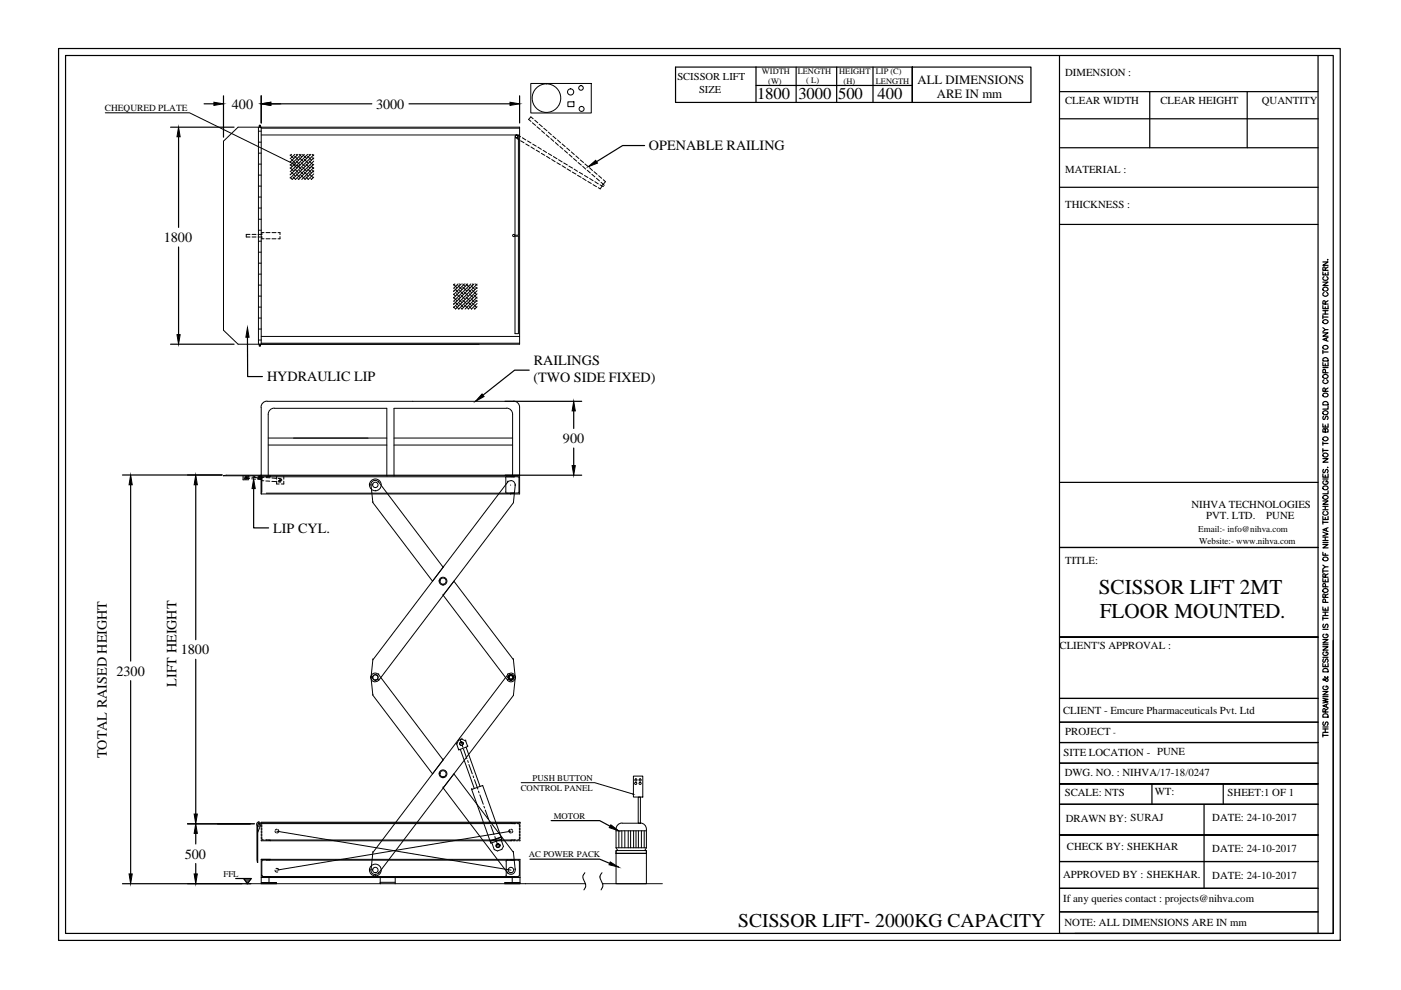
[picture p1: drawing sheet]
<svg xmlns="http://www.w3.org/2000/svg" width="297mm" height="210mm" viewBox="0 0 297 210" stroke-linecap="round" stroke-linejoin="round" font-family="sans-serif">
<!-- layer: 0 -->
<g fill="none" stroke="#000" stroke-width=".21">
<path d="M112.5 17.7h12.9v6.3h-12.9zM22.3 23.9h17.9l23 11.3M47.4 29.9l3.1-2.9h59.7v46h-59.7l-3.1-3zM54.8 27v46M54.8 32.5h.6M54.8 34.8h.6M54.8 37.1h.6M54.8 39.5h.6M54.8 30.1h.6M54.8 27.8h.6M55 26.5h.2v.5h-.2zM55.4 27v46"/>
<path d="M55.4 28.6h54.8M55.4 27.2h54.8M61.5 37.6l.4 .4M61.5 36.9l.1 .1M61.5 35.6l.8 .7M61.5 34.9l.4 .4M61.5 34.2l.1 .1M61.5 32.9l.8 .7M61.8 36.5l.8 .8M61.8 33.8l.8 .8M61.8 32.7l-.3 .3M62.1 37.5l.6 .6"/>
<path d="M62.1 34.8l.9 .8M62.5 35.8l.8 .9M62.5 33.1l.8 .9M62.5 32.7l-1 1M62.8 36.8l.8 .9M62.8 34.1l.8 .9M62.8 32.7l.2 .2M63.1 37.8l.2 .3M63.1 35.1l.9 .9M63.2 32.7l-1.7 1.7M63.5 36.2l.9 .8M63.5 33.4l.9 .9"/>
<path d="M63.5 32.7l.5 .6M63.8 37.2l.9 .8M63.8 34.5l.9 .8M63.9 32.7l-2.4 2.4M64.1 35.5l.9 .8M64.1 32.8l.9 .8M64.5 32.7l-3 3M64.5 36.5l.9 .8M64.5 33.8l.9 .8M64.9 34.8l.8 .8M65.2 32.7l-3.7 3.7M65.2 35.8l.9 .9"/>
<path d="M65.2 33.1l.9 .9M65.5 32.7l.2 .2M65.5 36.8l.9 .9M65.5 34.1l.9 .9M65.9 32.7l-4.4 4.4M65.9 37.8l.2 .3M65.9 35.1l.6 .7M66.2 32.7l.3 .3M66.2 36.2l.3 .2M66.2 33.4l.3 .3M66.5 32.8l-5 5M66.5 33.5l-4.6 4.6"/>
<path d="M66.5 34.2l-3.9 3.9M66.5 34.8l-3.2 3.3M66.5 35.5l-2.5 2.6M66.5 36.2l-1.8 1.9M66.5 36.9l-1.2 1.2-.4-.6M66.5 37.5l-.5 .6M109.2 29.2h.7v20.7h-.7zM109.2 28.9l.1 .2h.4M109.4 28.7h.3l.1 .2M110.4 29l-.4-.3-.4 .7 .4 .2M110.4 29.8l.7 .5M110.8 29.2l.7 .5"/>
<path d="M111.5 30.5l.7 .4M111.9 29.9l.7 .4M112.5 24.8l-.4 .5 .5 .4M112.5 24.8l.5 .4M112.6 31.2l.7 .4M112.9 26l.7 .6M113 30.6l.7 .4M113.4 25.5l.6 .5M113.7 31.8l.7 .5M113.8 26.9l.7 .5M114.1 31.2l.7 .5M114.3 26.3l.7 .6"/>
<path d="M114.8 32.5l.7 .4M114.8 27.7l.7 .6M115.2 31.9l.7 .4M115.3 27.2l.7 .5M115.8 28.6l.6 .5M115.9 33.1l.7 .5M116.3 32.6l.7 .4M116.3 28l.6 .6M116.8 29.4l.6 .6M117 33.8l.7 .5M117.2 28.9l.7 .5M117.3 33.2l.8 .5"/>
<path d="M117.7 30.2l.7 .6M118.1 34.5l.7 .4M118.2 29.7l.6 .6M118.4 33.9l.8 .4M118.7 31.1l.7 .5M119.2 35.1l.7 .5M119.2 30.5l.6 .6M119.5 34.5l.8 .5M119.7 31.9l.6 .6M120.2 31.4l.6 .5M120.2 35.8l.8 .5M120.4 21.6h1.3v1h-1.3z"/>
<path d="M120.6 35.2l.8 .4M120.7 32.8l.6 .5M121.1 32.2l.7 .6M121.3 36.5l.8 .4M121.6 33.6l.7 .6M121.7 35.9l.7 .4M122.1 33.1l.6 .5M122.4 37.2l.8 .4M122.6 34.5l.6 .5M122.8 36.5l.7 .5M123 33.9l.7 .6M123.5 35.3l.7 .6"/>
<path d="M123.5 37.8l.8 .5M123.9 37.2l.7 .4M124 34.8l.7 .5M124.5 36.1l.7 .6M124.6 38.5l.8 .4M125 35.6l.6 .6M125 37.8l.7 .5M125.5 37l.6 .5M125.7 39.2l.8 .4M126 36.4l.6 .6M126.1 38.5l.7 .5M126.5 37.8l.6 .6"/>
<path d="M126.9 37.3l.7 .5M127.2 39.2l.4 .3-.3 .5-.5-.2M127.6 39.3l.3 .2M127.7 39.1l.3 .1 .1 .1M127.9 38.1l.5 .4-.5 .6-.5-.4M53 49.7h-.8v.5h.8M53.4 49.7h.9M53.4 50.2h.9M54.7 50.2h.8M54.8 41.8h.6M54.8 44.1h.6M54.8 46.5h.6"/>
<path d="M54.8 48.8h.6M54.8 51.1h.6M54.8 53.5h.6M54.8 55.8h.6M54.8 58.1h.6M55.5 50.2v.4h.5M56 49.3h-.5v.4h-.8M56.4 49.3h.8M56.4 50.6h.8M57.7 49.3h.8M57.7 50.6h.8M58.9 49.3h.5v.4"/>
<path d="M59.4 50.2v.4h-.5M109.2 50.1h.7v20.6h-.7zM54.8 60.5h.6M54.8 62.8h.6M54.8 65.1h.6M54.8 67.4h.6M54.8 69.8h.6M54.8 72.1h.6M55 73h.2v.4h-.2zM55.4 71.3h54.8M55.4 72.8h54.8M96.2 64.4v.1"/>
<path d="M96.2 63l.7 .8M96.2 62.4l.4 .4M96.2 61.7h.1M96.2 60.3l.7 .7M96.4 64l.9 .8M96.4 61.2l.9 .9M96.4 60.2l-.2 .3M96.7 65l.6 .5M96.7 62.3l.9 .8M97.1 63.3l.8 .8M97.1 60.5l.8 .9M97.1 60.2l-.9 .9"/>
<path d="M97.4 64.3l.9 .9M97.4 61.6l.9 .8M97.4 60.2l.2 .2M97.8 62.6l.8 .9M97.8 60.2l-1.6 1.6M98.1 63.6l.9 .9M98.1 60.9l.9 .8M98.1 60.2l.5 .5M98.4 64.6l.9 .9M98.4 61.9l.9 .9M98.5 60.2l-2.3 2.3M98.8 62.9l.9 .9"/>
<path d="M98.8 60.2l.9 .8M99.2 60.2l-3 3M99.2 64l.8 .8M99.2 61.2l.8 .9M99.5 65l.5 .5M99.5 62.3l.8 .8M99.8 60.2l-3.6 3.7M99.8 63.3l.9 .8M99.8 60.5l.9 .9M100.1 60.2l.2 .2M100.2 64.3l.8 .9M100.2 61.6l.8 .8"/>
<path d="M100.5 60.2l-4.3 4.4M100.5 65.3l.2 .2M100.5 62.6l.6 .6M100.8 60.2l.3 .3M100.9 63.6l.2 .3M100.9 60.9l.2 .3M101.1 60.2l-4.9 5M101.1 61l-4.5 4.5-.4-.4M101.1 61.6l-3.8 3.9M101.1 62.3l-3.2 3.2-.1-.2M101.1 63l-2.5 2.5M101.1 63.7l-1.8 1.8"/>
<path d="M101.1 64.3l-1.1 1.2M101.1 65l-.5 .5M56.6 85a1.29 1.29 0 0 0-1.3 1.3M56.7 85.1l52.2-.1a1.29 1.29 0 0 1 1.3 1.3v18.4h-54.8v-18.3M56.9 92.9h25.1M56.9 94.4h25.1M58.2 86.5a1.29 1.29 0 0 0-1.3 1.3v13.1M58.2 86.6h23.8v14.3M83.5 92.9h25.2M83.5 94.4h25.2M107.4 86.6h-23.9v14.3M107.4 86.5a1.29 1.29 0 0 1 1.3 1.3v13.1"/>
<path d="M47.4 100.8h7.9l-.1 .1zM51.5 100.8v.9h1.1v-.9M51.7 101.3l.2 .3h.4M51.9 101h.4l.2 .3M52 101.1h.2v.3h-.2zM52.1 101.1h.9M52.1 101.4l.8 .1M53.4 101.5l.8 .1M53.4 101.2l.8 .1M53.6 100.9l1.3 .7M54.6 101.6l.9 .1M54.7 101.3h.8"/>
<path d="M55.3 100.8v.2M55.4 100.9h54.8M55.4 100.8h54.8M56 101.2h-.4l-.1 .7h.4M56.4 102h.8M56.4 101.3h.8M56.4 104.6h52.7M56.4 101.1h52.7M57.3 100.9l-1.7 .2-.1 3.3M57.3 100.9v.1M57.6 102.1h.9M57.7 101.3l.9 .1"/>
<path d="M58.6 101v.6M58.6 102v.6h.6M58.9 102.2h.5M59 101.4l.4 .1M59.1 101.9a.34 .34 0 0 0 .5 .3M59.2 101.5h.4l.1 .4M59.3 101.7h.2v.2h-.2zM60.2 101v.6M60.2 102v.6h-.6M78.3 102.8h.1M78.7 102.9h.1M79 102.8h.1"/>
<path d="M79.1 106.6h.1M80.2 102.2a.91 .91 0 0 0-1-.3 .91 .91 0 0 0-.6 1M80.3 102.2l13.7 18.1-2.3 2.9-12.6-16.6-.4-3.7M80.3 102.2h.1M107.2 104.3l.3 .3M107.2 101.3v3M107.5 101l-.3 .3M107.6 102.2l-28.5 37.7-.4 3.7M107.6 102.2h.1M107.6 102.2a.91 .91 0 0 1 1.1-.2 .91 .91 0 0 1 .5 .9M108.2 100.9l1.7 .2M108.3 102.8v.1"/>
<path d="M109.2 102.9h.1M109.2 102.9l-.3 3.7-28.6 37.7M109.8 101.1l.2 .2v3.1M109.9 104.5l-1.6 .1v.1M110 104.3l-.2 .2M79.1 139.9h.1M93.1 123.2h.1M93.3 123.2h.1M94 126.2h.1M94 120.3h.1M108.9 139.9h.1M78.6 143.6a.91 .91 0 0 0 .6 .9 .91 .91 0 0 0 1-.3"/>
<path d="M78.7 143.7h.1M78.7 143.6h.1M79 143.6h.1M79 143.7h.1M79.1 147.4h.1M80.2 143a.91 .91 0 0 0-1-.2 .91 .91 0 0 0-.6 .9M80.3 143l13.7 18.1-2.3 3-12.6-16.7-.4-3.7M80.3 143h.1M80.3 144.3h.1M96.8 157.8h.1M97.2 157l.7-.3 .8 .4 .5 1.2-1.9 .7-.5-1.2zM97.3 159h.1"/>
<path d="M97.5 156.5l.3 1.1M97.6 158.9l3 8.3M97.9 156.7h.1M98 158l.1 .5M98.2 157.7h.1M98.3 157.7h.1M98.3 158.8l.7 2.1M98.7 157.1h.1M98.8 158.4l3 8.4M99.2 158.3h.1M107.6 143.1l-28.5 37.7-.4 3.6M107.6 143.1h.1"/>
<path d="M107.6 144.2h.1M107.6 143a.91 .91 0 0 1 1.1-.2 .91 .91 0 0 1 .5 .9M107.8 143.6h.1M107.8 143.7h.1M107.9 143.6h.1M109.2 143.6a.91 .91 0 0 1-.5 .9 .91 .91 0 0 1-1.1-.3M109.2 143.8h.1M109.2 143.6l-.3-3.7-12.7-16.7-2.2 3 13.6 18M109.2 143.6h.1M109.2 143.8l-.3 3.6-28.6 37.7M46.1 174.7h7.8M55.2 175.1l-.6 1.5"/>
<path d="M55.4 174.9v.4M55.4 175.5v.4M55.4 176.1v.5M55.4 176.8v.4M55.4 177.4v.4M55.4 178.1v.2h53.2M55.4 174.3h54.9v.4M55.5 177.4l.1 .6 .4 .1M55.5 174.8v.5M55.5 175.5v.4M55.5 176.1v.5M55.5 176.8v.4"/>
<path d="M56.2 178.1h53.2M56.9 178.1h.4v.2M58.3 176.2l.2 .4M58.7 175.8l-.4 .2M58.7 176.2l49.6 8.3M58.9 175.9l.2 .3M59.1 176.4l-.4 .2M93.1 164.1h.1M93.3 164.1h.1M94 167h.1M94 161.1h.1M99.2 161.2l.1 .5"/>
<path d="M99.4 162.1l.7 2M100 167.4l2.3-.9 4.1 11.4-2.3 .9zM100 167.4h.1M100.3 164.5l.1 .4M100.6 165.3l.7 2M101.4 167.7l.2 .4M101.7 168.5l.8 2M102.6 170.9l.2 .4M102.9 171.7l.7 2M103.7 174.2l.2 .3M104 175l.7 2M104.1 178.8h.1"/>
<path d="M104.9 177.4l.1 .4M105.2 178.2l.4 1.1M105.9 179.3h.1M106 179.3h.1M106.2 178l.5 1.5-.3 .6-.9 .3-.7-.3-.5-1.4M106.2 177.5l-2.3 .8M106.3 177.5l-2.4 .9M106.4 177.9h.1M107.9 176.2h.1M108 176.4l.3 .2M108.1 175.9l-.2 .3M108.3 174.5l.4 .1"/>
<path d="M108.3 175.8l.4 .2M108.3 176.2l-49.6 8.3M108.7 178.1h-.4v.2M108.7 176.2l-.2 .4M108.8 178.3h.4M109.4 178.3h.4M109.6 174.6l.5 .1v.6M110.1 177.4v.6l-.5 .1M110.1 175.5v.4M110.1 176.1v.5M110.1 176.8v.4M110.3 174.5h-54.9v.2l54-.1"/>
<path d="M110.3 174.9v.4M110.3 175.5v.4M110.3 176.1v.5M110.3 176.8v.4M110.3 177.4v.4M110.3 178.1v.2h-.3M110.5 165.9h15.6l8.1 2.5M130.6 175.8v3.9M130.6 179.7l.4 .6M130.6 179.7h6.4M130.6 176.1h6.4M131.2 176.1v3.6"/>
<path d="M131.8 176.1v3.6M131.9 174.5a1.29 1.29 0 0 0-1.3 1.3M131.9 174.5h3.9M132.5 176.1v3.6M133.2 176.1v3.6M133.7 176.1v3.6M134.3 164.5h2v4.5h-2zM134.3 176.1v3.6M134.8 176.1v3.6M135.3 169h.5v5.5h-.5zM135.4 176.1v3.6M135.8 174.5a1.29 1.29 0 0 1 1.2 1.3"/>
<path d="M136 176.1v3.6M136.6 176.1v3.6M137 175.8v3.9M137 179.7l-.3 .6M52.2 187.4h71.9M55.4 186.1h54.9M55.4 187.4v-5.2h54.9v5.2M55.4 187.1h3.2v.3M55.5 182.6v3l.2 .2M55.7 185.8l1.5 .1M56.4 185.8h52.8M56.4 182.4h52.8"/>
<path d="M57 186.1v1M57.2 185.8l.1 .1M57.3 182.2l-.1 .1-1.5 .1-.2 .2M57.3 186v.1M58.3 184.5l.2 .4h.4M58.5 184.2a.4 .4 0 0 1 .6 .3M78.3 184.5h.1M78.6 184.4a.91 .91 0 0 0 .6 .9 .91 .91 0 0 0 1-.2M78.7 184.4h.1M79 184.5h.1M79.1 180.8h.1M80.3 185.1h.1"/>
<path d="M80.6 186.1v1.3M80.6 187.1h3.2M83.8 186.1v1.3M107.3 185.6l.3 .2M107.3 182.6v3M107.6 182.3l-.3 .3M107.6 185.1h.1M107.8 184.5h.1M108.3 182.2l.1 .1M108.3 182.2h.1M108.3 186v.1M108.4 185.8l-.1 .1"/>
<path d="M108.4 182.3l1.5 .1M108.6 186.1v1M108.9 180.7h.1M109.2 184.4a.91 .91 0 0 1-.5 .9 .91 .91 0 0 1-1.1-.2M109.2 184.4l-.3-3.7-12.7-16.6-2.2 2.9 13.6 18.1M109.2 184.4h.1M109.9 182.4l.2 .2M109.9 185.8l-1.5 .1M110.1 185.6l-.2 .2M110.1 182.6v3M110.3 187.1h-3.3v.3M124 185l-.4 .7v.6l.6 1.2v.5l-.4 .7"/>
<path d="M127.6 185l-.4 .8 .6 1.8-.1 .6-.3 .5M127.7 187.4h12.7M130.6 180.3v7.1h6.4v-7.1M130.6 180.3h6.4v.6h-6.4zM130.6 180.9h6.4"/>
<circle cx="121" cy="19.5" r=".66"/>
<circle cx="123.2" cy="18.6" r=".49"/>
<circle cx="109.5" cy="28.9" r=".28"/>
<circle cx="115.9" cy="20.8" r="3"/>
<circle cx="123.3" cy="23.1" r=".53"/>
<circle cx="108.9" cy="49.9" r=".23"/>
<circle cx="55" cy="101.2" r=".32"/>
<circle cx="55" cy="101.2" r=".11"/>
<circle cx="79.6" cy="102.8" r=".57"/>
<circle cx="79.6" cy="102.8" r="1.25"/>
<circle cx="93.9" cy="123.2" r=".66"/>
<circle cx="93.9" cy="123.2" r=".83"/>
<circle cx="79.6" cy="143.6" r=".57"/>
<circle cx="79.6" cy="143.7" r=".57"/>
<circle cx="97.8" cy="157.7" r=".4"/>
<circle cx="97.8" cy="157.7" r=".32"/>
<circle cx="108.3" cy="143.6" r=".4"/>
<circle cx="108.3" cy="143.6" r=".57"/>
<circle cx="108.3" cy="143.7" r=".57"/>
<circle cx="54.9" cy="174.7" r=".44"/>
<circle cx="54.9" cy="174.7" r=".19"/>
<circle cx="93.9" cy="164.1" r=".66"/>
<circle cx="93.9" cy="164.1" r=".83"/>
<circle cx="105.6" cy="179.3" r=".4"/>
<circle cx="105.6" cy="179.3" r=".32"/>
<circle cx="134.8" cy="166.1" r=".23"/>
<circle cx="134.8" cy="165.4" r=".23"/>
<circle cx="135.7" cy="166.1" r=".23"/>
<circle cx="135.7" cy="165.4" r=".23"/>
<circle cx="79.6" cy="184.5" r=".57"/>
<circle cx="79.6" cy="184.5" r="1.25"/>
<circle cx="108.3" cy="184.5" r=".57"/>
</g>
<g fill="none" stroke="#000" stroke-width=".25">
<path d="M12.4 10.3h271.8v189.1h-271.8zM13.9 11.8h268.8v186.1h-268.8zM160.3 14.2h-17.1v7.5h17.1M160.3 14.2v7.5M160.3 18.1h33.1M160.3 14.2h33.1M168.8 14.2v7.5M177.4 14.2v7.5M185.1 14.2v7.5M193.4 14.2h25.2v7.5h-25.2zM193.4 14.2v7.5h-33.1M224.6 11.8v186.1h54.9v-186.1"/>
<path d="M224.6 19.4h54.9M243.8 19.4v11.9M264.4 19.4v11.9M36.2 27h13.4M37.9 29v19.2M43.3 22h2.1M47.4 20.3v8.8M55.4 20.3v5.8M57.4 22h21.4M86.7 22h21.4M110.2 20.3v5.8M136.7 30.9h-4.7l-5.5 3.4"/>
<path d="M224.6 31.3h54.9M224.6 25.2h54.9M224.6 39.7h54.9M37.9 52.4v18.6M224.6 47.6h54.9M280.5 59.8h1.1l-1.1 .7h1.1M280.5 57.7v.6h1.1v-.6M280.5 55.5h1.1l-1.1 .8h1.1M280.7 58.7a.39 .39 0 0 0-.2 .4 .39 .39 0 0 0 .4 .3 .45 .45 0 0 0 .6-.1 .45 .45 0 0 0-.1-.6h-.1M281 57.3l-.1-.7h-.3l-.1 .7h1.1M281 57.9v.4M281.5 55v.1z"/>
<path d="M281.6 56.6l-.6 .4M36.2 73h13.4M52.5 71.5v8.3h3.1M112.2 78.5h-3.1l-6.7 5.3M280.5 76.9v.7h1.1v-.7M280.5 70.6h1.1l-1.1 .7h1.1M280.5 64.8v.6h1.1v-.6M280.5 66.8v.8M280.5 74.3v.7M280.5 77.9h1.1M280.5 74.6h1.1M280.5 69.5l.5 .4"/>
<path d="M280.5 67.2h1.1M280.5 66.6h1.1M280.5 65.9h1.1M280.5 79.6a.54 .54 0 0 1 .7-.2 .54 .54 0 0 1 .3 .6 .53 .53 0 0 1-.7 .2 .53 .53 0 0 1-.3-.6zM280.5 76a.6 .6 0 0 1 .7-.1 .6 .6 0 0 1 .4 .6h-1.1zM280.5 73.4a.53 .53 0 0 1 .7-.2 .53 .53 0 0 1 .3 .6 .53 .53 0 0 1-.7 .3 .53 .53 0 0 1-.3-.7zM280.5 68a.54 .54 0 0 1 .7-.2 .54 .54 0 0 1 .3 .6 .53 .53 0 0 1-.7 .2 .53 .53 0 0 1-.3-.6zM280.5 61.1a.54 .54 0 0 1 .7-.2 .54 .54 0 0 1 .3 .6 .53 .53 0 0 1-.7 .2 .53 .53 0 0 1-.3-.6zM280.7 62a.5 .5 0 0 0 0 .8 .5 .5 0 0 0 .8-.2l.1-.3-.3-.3M281 64.5l-.1-.7h-.3l-.1 .7h1.1M281 65.1v.3M281 65.9v.7"/>
<path d="M281 77.1v.5M281 79v-.6h-.4l-.1 .6h1.1M281.2 71.7v.5M281.6 71.5l-1.1 .5 1.1 .3M281.6 69.9h-.6l-.5 .4M281.6 63.8l-.6 .3M107.1 85.1h16.2M121.6 87.1v3.7M121.6 95v3.7M280.5 97.2h1.1l-1.1 .8h1.1M280.5 89.9v.7h1.1v-.7M280.5 93.7v.7"/>
<path d="M280.5 95.1v.8M280.5 95.5h1.1M280.5 94h1.1M280.5 96.3a.54 .54 0 0 1 .7-.2 .54 .54 0 0 1 .3 .6 .53 .53 0 0 1-.7 .2 .53 .53 0 0 1-.3-.6zM280.5 92.8a.53 .53 0 0 1 .7-.2 .53 .53 0 0 1 .3 .7 .54 .54 0 0 1-.7 .1 .54 .54 0 0 1-.3-.6zM280.5 87.3a.54 .54 0 0 1 .7-.2 .54 .54 0 0 1 .3 .6 .53 .53 0 0 1-.7 .2 .53 .53 0 0 1-.3-.6zM280.5 85.3a.6 .6 0 0 1 .7-.1 .6 .6 0 0 1 .4 .7h-1.1zM280.5 83.6a.53 .53 0 0 1 .7-.3 .53 .53 0 0 1 .3 .7 .54 .54 0 0 1-.7 .2 .54 .54 0 0 1-.3-.6zM280.6 99.5l-.1 .3 .1 .4 .3-.1 .3-.6 .4 .3-.2 .4M280.6 88.2l-.1 .3v.4h.4l.2-.6 .3-.1 .2 .3-.2 .4M280.7 80.5a.5 .5 0 0 0 0 .8 .5 .5 0 0 0 .8-.2l.1-.3-.3-.3M281 91.1l.2-.2 .4 .2v.5h-1.1l.1-.7h.3l.1 .7"/>
<path d="M281 83l-.1-.6-.2-.1-.2 .2v.5h1.1M281 90.1v.5M281.4 99.1h.1M281.6 86.1v.6h-1.1M281.6 82.3l-.6 .3M26 100.7h21.1M27.7 102.8v37.4M41.5 102.8v32.8M53.8 103.6v8.3h3.2M107.1 100.8h16.2M224.6 116.1h54.9M224.6 102.3h54.9"/>
<path d="M280.5 117.1v.6h1.1M280.5 115.4h1.1l-1.1 .8h1.1M280.5 112.8l1.1 .4-1.1 .4M280.5 109.5v.7h1.1v-.7M280.5 106.2h1.1l-1.1 .7h1.1M280.5 100.5v.7h1.1v-.7M280.5 110.4v.7M280.5 119.8l.5 .4M280.5 115h1.1M280.5 114.6h1.1M280.5 113.9h1.1M280.5 110.7h1.1"/>
<path d="M280.5 108.1h1.1M280.5 107.4h1.1M280.5 101.6h1.1M280.5 118.3a.53 .53 0 0 1 .7-.2 .53 .53 0 0 1 .3 .6 .54 .54 0 0 1-.7 .2 .54 .54 0 0 1-.3-.6zM280.5 105.2a.53 .53 0 0 1 .7-.2 .53 .53 0 0 1 .3 .7 .54 .54 0 0 1-.7 .1 .54 .54 0 0 1-.3-.6zM280.5 103.2a.54 .54 0 0 1 .7-.2 .54 .54 0 0 1 .3 .6 .53 .53 0 0 1-.7 .3 .53 .53 0 0 1-.3-.7zM280.7 108.5a.39 .39 0 0 0-.2 .4 .39 .39 0 0 0 .4 .3 .45 .45 0 0 0 .6-.1 .45 .45 0 0 0-.1-.6h-.1M280.7 101.9a.39 .39 0 0 0-.2 .5 .39 .39 0 0 0 .4 .3 .45 .45 0 0 0 .6-.1 .45 .45 0 0 0-.1-.6l-.3-.1v.3M281 100.8v.4M281 107.4v.7M281 109.7v.5M281 113.9v.7"/>
<path d="M281 117.3v.4M281.2 112v.6M281.6 111.9l-1.1 .4 1.1 .4M281.6 104.1v.6h-1.1M41.5 139.8v32.8M279.5 135.1h-54.9h54.9M280.5 137.1h1.1l-1.1 .7h1.1M280.5 135.6h1.1l-1.1 .7h1.1M280.5 128.7v.7h1.1v-.7M280.5 122.7v.7h1.1v-.7M280.5 120.7v.8M280.5 130.8v.7"/>
<path d="M280.5 139.4h1.1M280.5 136.7h1.1M280.5 133.4h1.1M280.5 131.1h1.1M280.5 130.5h1.1M280.5 129.8h1.1M280.5 121.1h1.1M280.5 125a.53 .53 0 0 1 .7-.2 .53 .53 0 0 1 .3 .6 .54 .54 0 0 1-.7 .2 .54 .54 0 0 1-.3-.6zM280.6 139.7l-.1 .3v.3h.4l.2-.6h.3l.2 .3-.2 .4M280.6 132.3l-.1 .3v.4h.4l.2-.6 .3-.1 .2 .3-.2 .5M280.7 138.2a.39 .39 0 0 0-.2 .5 .39 .39 0 0 0 .4 .3 .45 .45 0 0 0 .6-.2 .45 .45 0 0 0-.1-.5l-.3-.1v.3M280.7 134.5a.39 .39 0 0 0-.2 .4 .39 .39 0 0 0 .4 .3 .45 .45 0 0 0 .6-.1 .45 .45 0 0 0-.1-.6h-.3v.2"/>
<path d="M281 126.7l-.1-.7h-.3l-.1 .7h1.1M281 122.4l-.1-.6-.3-.1-.1 .7h1.1M281 122.9v.5M281 128.9v.5M281 129.8v.7M281 127.7v-.6l-.3-.1-.2 .3v.4h1.1M281 124.4v-.6l-.3-.1-.2 .3v.4h1.1M281.6 120.2h-.6l-.5 .4M281.6 125.9l-.6 .4M281.6 121.7l-.6 .3M282.7 135.8v62.1h-54.8M27.7 144.3v41"/>
<path d="M224.6 148.1h54.9M224.6 153.1h54.9M224.6 157.4h54.9M280.5 148l1.1 .3-1.1 .2 1.1 .3-1.1 .3M280.5 146.6h1.1l-1.1 .7h1.1M280.5 140.7v.7h1.1v-.7M280.5 155.9h1.1M280.5 155.5v.8M280.5 155.3h1.1M280.5 154.6h1.1M280.5 154.1h1.1M280.5 147.7h1.1"/>
<path d="M280.5 151.6a.63 .63 0 0 1 1.1 .1v.4h-1.1zM280.5 141.9a.63 .63 0 0 1 1.1 .2v.4h-1.1zM280.6 153.1l-.1 .2 .1 .5 .3-.1 .3-.6 .4 .2-.2 .5M280.7 145.5a.39 .39 0 0 0-.2 .4 .39 .39 0 0 0 .4 .3 .45 .45 0 0 0 .6-.1 .45 .45 0 0 0-.1-.6h-.3v.2M280.9 143.5h-.1l.1 .1a.57 .57 0 0 1 .5 .8h-.3l-.4-.5-.2 .2 .1 .1h.3l.6-.5 .1-.2h-.2M281 151l-.1-.7h-.3l-.1 .7h1.1M281 140.9v.5M281 154.6v.7M281.2 149.4v.5M281.6 149.2l-1.1 .4 1.1 .4M281.6 150.2l-.6 .4M39.8 174.7h13.3"/>
<path d="M41.5 176.7v2.2M54.5 174.9l.1 7.9v-7.7M116.9 174h10.2l2.2 1.2M224.6 161.8h54.9M224.6 170.5h54.9M224.6 177h54.9M244.2 166.2v4.3M255.3 170.5v17.8M259.3 166.2v4.3M279.5 166.2h-54.9h54.9M26 187.4h27.2M41.5 183.1v2.2"/>
<path d="M50 186.3h3.3l-.8 1.1-.8-1.1M112.4 182.2h14.7l2.2 .8M224.6 188.3h54.9M224.6 193.3h54.9M279.5 182.7h-54.9h54.9"/>
</g>
<g fill="#000" stroke="#000" stroke-width=".21">
<path d="M37.9 27l.3 2h-.7zM45.4 21.7l2 .3-2 .4zM55.4 22l2-.3v.7zM108.1 21.7l2.1 .3-2.1 .4zM124.7 35.3l1.6-1.3 .4 .6zM37.5 71h.7l-.3 2zM52.5 69.5l.3 2h-.7zM102.2 83.5l.4 .6-1.8 1zM121.6 85.1l.4 2h-.7zM121.3 98.7h.7l-.4 2.1zM27.7 100.7l.3 2.1h-.6zM41.5 100.7l.3 2.1h-.6z"/>
<path d="M53.8 101.6l.3 2h-.7zM41.5 174.7l.3 2h-.6zM41.2 172.6h.6l-.3 2.1zM129.5 174.9l1.7 1.2-2-.6zM27.4 185.3h.6l-.3 2.1zM41.2 185.3h.6l-.3 2.1zM129.4 182.8l1.8 1.1-2.1-.6z"/>
</g>
<path d="M51.7 186.3h1.6l-.8 1.1z" fill="#545454" stroke="#545454" stroke-width=".21"/>
<g font-size="4.5">
<text x="233" y="126">SCISSOR LIFT 2MT</text>
<text x="233.2" y="131.1">FLOOR MOUNTED.</text>
</g>
<text font-size="4.1" x="156.5" y="196.6">SCISSOR LIFT- 2000KG CAPACITY</text>
<g font-size="3.5">
<text x="160.5" y="21">1800</text>
<text x="169.3" y="21">3000</text>
<text x="177.7" y="20.9">500</text>
<text x="186.1" y="20.9">400</text>
</g>
<g font-size="3">
<text x="49.2" y="23">400</text>
<text x="79.7" y="23">3000</text>
<text x="137.6" y="31.8">OPENABLE RAILING</text>
<text x="34.7" y="51.3">1800</text>
<text x="113.2" y="77.4">RAILINGS</text>
<text x="56.6" y="80.9">HYDRAULIC LIP</text>
<text x="113.1" y="80.9">(TWO SIDE FIXED)</text>
<text x="119.4" y="93.9">900</text>
<text x="57.9" y="112.9">LIP CYL.</text>
<text x="24.7" y="143.3">2300</text>
<text x="38.3" y="138.7">1800</text>
<text x="37.4" y="145.6" transform="rotate(-90 37.4 145.6)">LIFT HEIGHT</text>
<text x="22.7" y="160.8" transform="rotate(-90 22.7 160.8)">TOTAL RAISED HEIGHT</text>
<text x="39.2" y="182">500</text>
</g>
<g font-size="2.7">
<text x="194.5" y="17.7">ALL DIMENSIONS</text>
<text x="198.6" y="20.8">ARE IN mm</text>
</g>
<g font-size="2.3">
<text x="225.8" y="16.1">DIMENSION :</text>
<text x="225.8" y="22">CLEAR WIDTH</text>
<text x="246" y="22">CLEAR HEIGHT</text>
<text x="267.5" y="22">QUANTITY</text>
<text x="225.8" y="36.7">MATERIAL :</text>
<text x="225.8" y="44.2">THICKNESS :</text>
<text x="252.6" y="107.7">NIHVA TECHNOLOGIES</text>
<text x="255.7" y="110.1">PVT. LTD.</text>
<text x="268.5" y="110.1">PUNE</text>
<text x="225.8" y="119.6">TITLE:</text>
<text x="224.6" y="137.7">CLIENT'S APPROVAL :</text>
<text x="225.4" y="151.3">CLIENT - Emcure Pharmaceuticals Pvt. Ltd</text>
<text x="225.9" y="155.9">PROJECT</text>
<text x="225.5" y="160.2">SITE LOCATION - PUNE</text>
<text x="225.7" y="164.5">DWG. NO. : NIHVA/17-18/0247</text>
<text x="225.7" y="168.7">SCALE: NTS</text>
<text x="244.8" y="168.7">WT:</text>
<text x="260.3" y="168.7">SHEET:1 OF 1</text>
<text x="225.9" y="174.2">DRAWN BY: SURAJ</text>
<text x="257" y="174.1">DATE: 24-10-2017</text>
<text x="226.2" y="180.3">CHECK BY: SHEKHAR</text>
<text x="257" y="180.6">DATE: 24-10-2017</text>
<text x="225.4" y="186.1">APPROVED BY : SHEKHAR.</text>
<text x="225.4" y="191.3">If any queries contact : projects@nihva.com</text>
<text x="257" y="186.3">DATE: 24-10-2017</text>
<text x="225.7" y="196.4">NOTE: ALL DIMENSIONS ARE IN mm</text>
</g>
<g font-size="2.2">
<text x="143.6" y="17.1">SCISSOR LIFT</text>
<text x="148.2" y="19.6">SIZE</text>
</g>
<text font-size="2" x="22.2" y="23.5">CHEQURED PLATE</text>
<g font-size="1.9">
<text x="254.1" y="112.8">Email:- info@nihva.com</text>
<text x="254.2" y="115.4">Website:- www.nihva.com</text>
<text x="110.4" y="167.8">CONTROL PANEL</text>
<text x="112.9" y="165.7">PUSH BUTTON</text>
<text x="117.4" y="173.6">MOTOR</text>
<text x="112.2" y="181.7">AC POWER PACK</text>
<text x="47.4" y="186">FFL</text>
</g>
<g font-size="1.8">
<text x="161.6" y="15.7">WIDTH</text>
<text x="162.9" y="17.7">(W)</text>
<text x="169.1" y="15.6">LENGTH</text>
<text x="171" y="17.7">( L)</text>
<text x="177.9" y="15.7">HEIGHT</text>
<text x="178.9" y="17.7">(H)</text>
<text x="185.7" y="15.7">LIP (C)</text>
<text x="185.7" y="17.8">LENGTH</text>
</g>
<text font-size="1.7" x="236" y="155.9">-</text>
</svg>
